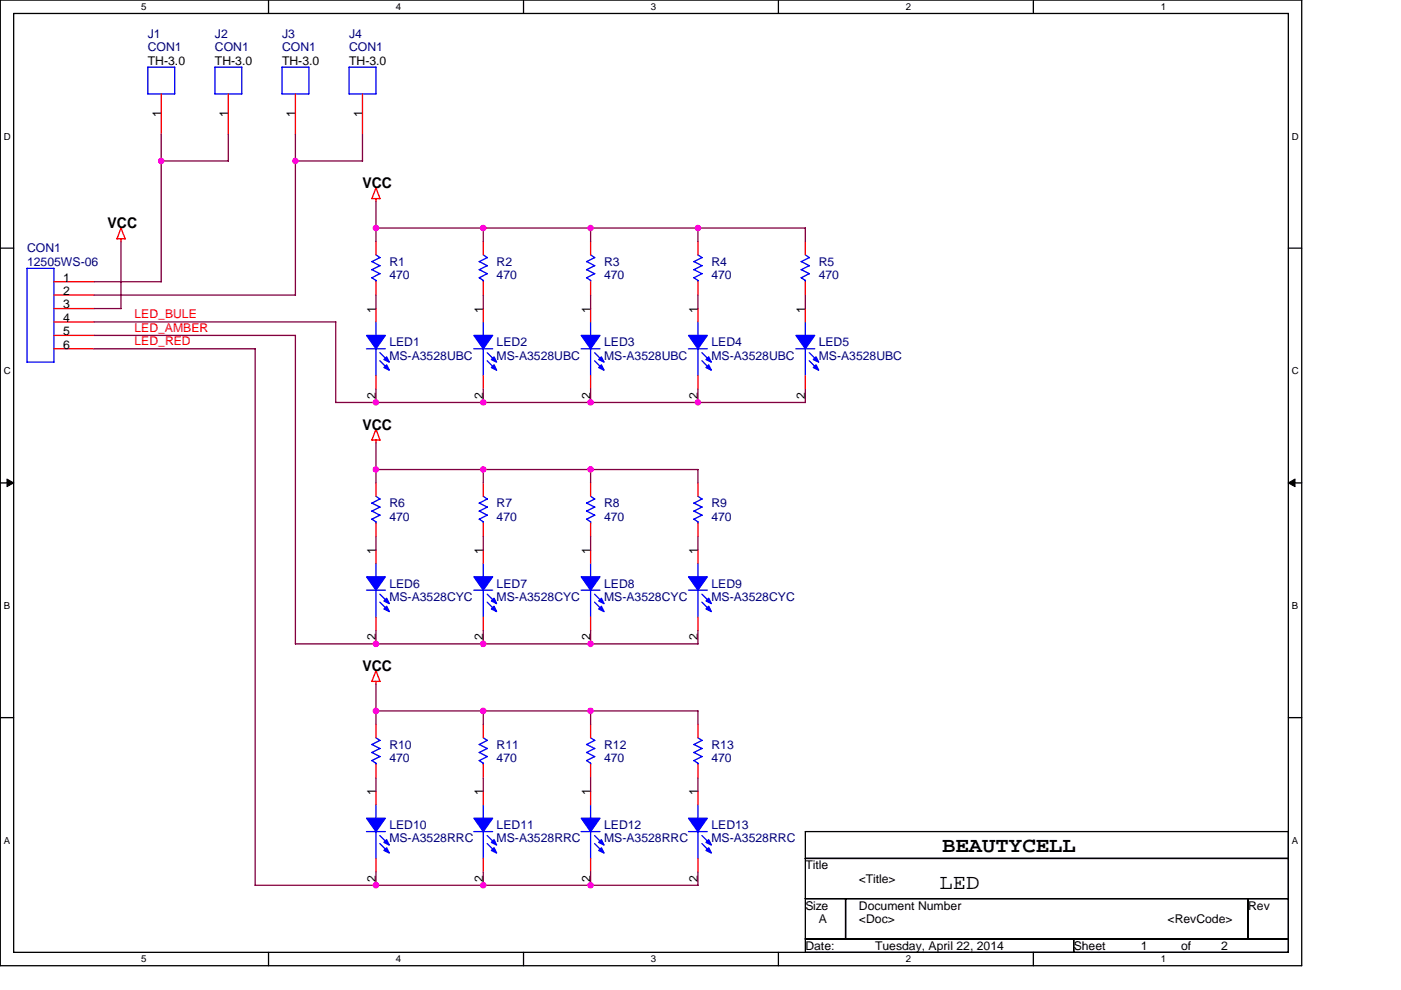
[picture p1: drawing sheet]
<svg xmlns="http://www.w3.org/2000/svg" width="297mm" height="210mm" viewBox="0 0 297 210" stroke-linecap="round" stroke-linejoin="round" font-family="sans-serif">
<path d="M.1 0h275.9v204.8h-275.9zM2.9 2.9h270.3v199.1h-270.3z" fill="none" stroke="#000" stroke-width=".28"/>
<g fill="#fff">
<path d="M29.9 .3h1.1v2.3h-1.1z"/>
<path d="M29.9 202.3h1.1v2.3h-1.1z"/>
</g>
<path d="M56.9 0v2.9M56.9 202v2.8" fill="none" stroke="#000" stroke-width=".28"/>
<g fill="#fff">
<path d="M83.9 .3h1.2v2.3h-1.2z"/>
<path d="M83.9 202.3h1.2v2.3h-1.2z"/>
</g>
<path d="M111 0v2.9M111 202v2.8" fill="none" stroke="#000" stroke-width=".28"/>
<g fill="#fff">
<path d="M138 .3h1.1v2.3h-1.1z"/>
<path d="M138 202.3h1.1v2.3h-1.1z"/>
</g>
<path d="M165 0v2.9M165 202v2.8" fill="none" stroke="#000" stroke-width=".28"/>
<g fill="#fff">
<path d="M192 .3h1.2v2.3h-1.2z"/>
<path d="M192 202.3h1.2v2.3h-1.2z"/>
</g>
<path d="M219.1 0v2.9M219.1 202v2.8" fill="none" stroke="#000" stroke-width=".28"/>
<g fill="#fff">
<path d="M246.1 .3h1.1v2.3h-1.1z"/>
<path d="M246.1 202.3h1.1v2.3h-1.1z"/>
<path d="M.8 27.7h1.5v2.3h-1.5z"/>
<path d="M273.9 27.7h1.5v2.3h-1.5z"/>
<path d="M.8 77.5h1.5v2.3h-1.5z"/>
<path d="M273.9 77.5h1.5v2.3h-1.5z"/>
</g>
<path d="M.1 52.6h2.8M273.2 52.6h2.8" fill="none" stroke="#000" stroke-width=".28"/>
<g fill="#fff">
<path d="M.8 127.3h1.4v2.3h-1.4z"/>
<path d="M273.9 127.3h1.3v2.3h-1.3z"/>
</g>
<path d="M.1 102.4h2.8M273.2 102.4h2.8" fill="none" stroke="#000" stroke-width=".28"/>
<path d="M1.5 101.6l1.4 .8-1.4 .8zM273.2 102.4l1.4-.8v1.6z" fill="#000" stroke="#000" stroke-width=".21"/>
<g fill="#fff">
<path d="M.8 177.1h1.4v2.3h-1.4z"/>
<path d="M273.9 177.1h1.3v2.3h-1.3z"/>
</g>
<path d="M.1 152.2h2.8M273.2 152.2h2.8M170.7 176.4h102.5v25.6h-102.5zM170.7 182.1h102.5M170.7 190.6h102.5M170.7 199.2h102.5M179.3 190.6v8.6M227.6 199.2v2.8M264.6 190.6v8.6" fill="none" stroke="#000" stroke-width=".28"/>
<g fill="none" stroke="#f00" stroke-width=".28">
<path d="M34.2 19.9v8.6M48.4 19.9v8.6M62.6 19.9v8.6M76.9 19.9v8.6M79.7 39.8l-.9 2.3h1.8l-.9-2.3M11.4 59.8h8.6M25.7 50.7v.5M26.5 50.7h-1.7l.9-2.4 .8 2.4M79.7 42.1v.6M79.7 51.2v2.9M79.7 59.8v2.8M102.5 51.2v2.9"/>
<path d="M102.5 59.8v2.8M125.2 51.2v2.9M125.2 59.8v2.8M148 51.2v2.9M148 59.8v2.8M170.7 51.2v2.9M170.7 59.8v2.8M11.4 62.6h8.6M11.4 65.4h8.6M11.4 68.3h8.6M11.4 71.1h8.6M11.4 74h8.6"/>
<path d="M79.7 65.4v2.9M79.7 79.7v2.8M102.5 65.4v2.9M102.5 79.7v2.8M125.2 65.4v2.9M125.2 79.7v2.8M148 65.4v2.9M148 79.7v2.8M170.7 65.4v2.9M170.7 79.7v2.8M79.7 93.3v.6M79.7 91l-.9 2.3h1.8l-.9-2.3"/>
<path d="M79.7 102.4v2.9M79.7 111v2.8M79.7 116.6v2.9M102.5 102.4v2.9M102.5 111v2.8M102.5 116.6v2.9M125.2 102.4v2.9M125.2 111v2.8M125.2 116.6v2.9M148 102.4v2.9M148 111v2.8M148 116.6v2.9"/>
<path d="M79.7 130.9v2.8M102.5 130.9v2.8M125.2 130.9v2.8M148 130.9v2.8M79.7 144.5v.6M79.7 153.6v2.9M79.7 142.3l.9 2.2h-1.8zM102.5 153.6v2.9M125.2 153.6v2.9M148 153.6v2.9M79.7 162.2v2.8M79.7 167.9v2.8"/>
<path d="M102.5 162.2v2.8M102.5 167.9v2.8M125.2 162.2v2.8M125.2 167.9v2.8M148 162.2v2.8M148 167.9v2.8M79.7 182.1v2.8M102.5 182.1v2.8M125.2 182.1v2.8M148 182.1v2.8"/>
</g>
<g fill="none" stroke="#00f" stroke-width=".28">
<path d="M31.3 14.2h5.7v5.7h-5.7zM45.6 14.2h5.7v5.7h-5.7zM59.8 14.2h5.7v5.7h-5.7zM74 14.2h5.7v5.7h-5.7zM5.7 56.9h5.7v19.9h-5.7zM78.8 58.9l.9 .6M79.7 59.5v.3M79.7 54.1l.9 .6-1.8 .8 1.8 .9-1.8 .8 1.8 .9-1.8 .8M101.6 58.9l.9 .6M102.5 59.5v.3M102.5 54.1l.8 .6-1.7 .8 1.7 .9-1.7 .8 1.7 .9-1.7 .8M124.4 58.9l.8 .6"/>
<path d="M125.2 59.5v.3M125.2 54.1l.9 .6-1.7 .8 1.7 .9-1.7 .8 1.7 .9-1.7 .8M147.1 55.5l1.8 .9-1.8 .8M147.1 57.2l1.8 .9-1.8 .8M147.1 58.9l.9 .6M148 59.5v.3M148 54.1l.9 .6-1.8 .8M169.9 58.9l.9 .6M170.7 59.5v.3M170.7 54.1l.9 .6M171.6 54.6l-1.7 .9 1.7 .9M171.6 56.3l-1.7 .9 1.7 .9"/>
<path d="M171.6 58l-1.7 .9M77.7 74h4M79.7 68.3v2.9M79.7 74v5.7M80.5 74.8l1.8 1.7M80.5 76.5l1.8 1.8M100.5 74h4M102.5 68.3v2.9M102.5 74v5.7M103.3 74.8l1.7 1.7M103.3 76.5l1.7 1.8M123.2 74h4"/>
<path d="M125.2 68.3v2.9M125.2 74v5.7M126.1 74.8l1.7 1.7M126.1 76.5l1.7 1.8M146 74h4M148 68.3v2.9M148 74v5.7M148.8 74.8l1.7 1.7M148.8 76.5l1.7 1.8M168.7 74h4M170.7 68.3v2.9M170.7 74v5.7"/>
<path d="M171.6 74.8l1.7 1.7M171.6 76.5l1.7 1.8M78.8 110.1l.9 .6M79.7 110.7v.3M79.7 119.5v2.9M79.7 105.3l.9 .6-1.8 .8 1.8 .9-1.8 .8 1.8 .9M80.6 109.3l-1.8 .8M101.6 110.1l.9 .6M102.5 110.7v.3M102.5 119.5v2.9M102.5 105.3l.8 .6-1.7 .8 1.7 .9-1.7 .8 1.7 .9M103.3 109.3l-1.7 .8"/>
<path d="M124.4 110.1l.8 .6M125.2 105.3l.9 .6-1.7 .8 1.7 .9-1.7 .8 1.7 .9M125.2 110.7v.3M125.2 119.5v2.9M126.1 109.3l-1.7 .8M147.1 106.7l1.8 .9-1.8 .8M147.1 108.4l1.8 .9M147.1 110.1l.9 .6M148 110.7v.3M148 119.5v2.9M148 105.3l.9 .6-1.8 .8M148.8 109.3l-1.7 .8"/>
<path d="M77.7 125.2h4M79.7 125.2v5.7M80.5 126l1.8 1.7M80.5 127.7l1.8 1.8M100.5 125.2h4M102.5 125.2v5.7M103.3 126l1.7 1.7M103.3 127.7l1.7 1.8M123.2 125.2h4M125.2 125.2v5.7M126.1 126l1.7 1.7M126.1 127.7l1.7 1.8"/>
<path d="M146 125.2h4M148 125.2v5.7M148.8 126l1.7 1.7M148.8 127.7l1.7 1.8M79.7 156.5l.9 .6-1.8 .8 1.8 .9-1.8 .8 1.8 .9M102.5 156.5l.8 .6-1.7 .8 1.7 .9-1.7 .8 1.7 .9M125.2 156.5l.9 .6-1.7 .8 1.7 .9-1.7 .8 1.7 .9M147.1 157.9l1.8 .9-1.8 .8M147.1 159.6l1.8 .9M148 156.5l.9 .6-1.8 .8M77.7 176.4h4M78.8 161.3l.9 .6"/>
<path d="M79.7 161.9v.3M79.7 170.7v2.9M79.7 176.4v5.7M80.5 177.2l1.8 1.7M80.5 178.9l1.8 1.8M80.6 160.5l-1.8 .8M100.5 176.4h4M101.6 161.3l.9 .6M102.5 161.9v.3M102.5 170.7v2.9M102.5 176.4v5.7M103.3 177.2l1.7 1.7"/>
<path d="M103.3 178.9l1.7 1.8M103.3 160.5l-1.7 .8M123.2 176.4h4M124.4 161.3l.8 .6M125.2 161.9v.3M125.2 170.7v2.9M125.2 176.4v5.7M126.1 177.2l1.7 1.7M126.1 178.9l1.7 1.8M126.1 160.5l-1.7 .8M146 176.4h4M147.1 161.3l.9 .6"/>
<path d="M148 161.9v.3M148 170.7v2.9M148 176.4v5.7M148.8 177.2l1.7 1.7M148.8 178.9l1.7 1.8M148.8 160.5l-1.7 .8"/>
</g>
<g fill="#00f" stroke="#00f" stroke-width=".28">
<path d="M168.8 71.1h3.9l-2 2.9z" fill-rule="evenodd"/>
<path d="M173 77.4l.6 1.1-1.2-.5z" fill-rule="evenodd"/>
<path d="M173 75.7l.6 1.1-1.2-.5z" fill-rule="evenodd"/>
<path d="M100.5 122.3h4l-2 2.9z" fill-rule="evenodd"/>
<path d="M104.8 128.6l.5 1.1-1.1-.5z" fill-rule="evenodd"/>
<path d="M104.8 126.9l.5 1.1-1.1-.5z" fill-rule="evenodd"/>
<path d="M77.7 71.1h4l-2 2.9z" fill-rule="evenodd"/>
<path d="M82 77.4l.5 1.1-1.1-.5z" fill-rule="evenodd"/>
<path d="M82 75.7l.5 1.1-1.1-.5z" fill-rule="evenodd"/>
<path d="M100.5 173.5h4l-2 2.9z" fill-rule="evenodd"/>
<path d="M104.8 179.8l.5 1.1-1.1-.5z" fill-rule="evenodd"/>
<path d="M104.8 178.1l.5 1.1-1.1-.5z" fill-rule="evenodd"/>
<path d="M123.2 71.1h4l-2 2.9z" fill-rule="evenodd"/>
<path d="M127.5 77.4l.6 1.1-1.2-.5z" fill-rule="evenodd"/>
<path d="M127.5 75.7l.6 1.1-1.2-.5z" fill-rule="evenodd"/>
<path d="M77.7 122.3h4l-2 2.9z" fill-rule="evenodd"/>
<path d="M82 128.6l.5 1.1-1.1-.5z" fill-rule="evenodd"/>
<path d="M82 126.9l.5 1.1-1.1-.5z" fill-rule="evenodd"/>
<path d="M123.2 122.3h4l-2 2.9z" fill-rule="evenodd"/>
<path d="M127.5 128.6l.6 1.1-1.2-.5z" fill-rule="evenodd"/>
<path d="M127.5 126.9l.6 1.1-1.2-.5z" fill-rule="evenodd"/>
<path d="M77.7 173.5h4l-2 2.9z" fill-rule="evenodd"/>
<path d="M82 179.8l.5 1.1-1.1-.5z" fill-rule="evenodd"/>
<path d="M82 178.1l.5 1.1-1.1-.5z" fill-rule="evenodd"/>
<path d="M146 71.1h4l-2 2.9z" fill-rule="evenodd"/>
<path d="M149.7 78l.6-.6 .5 1.1z" fill-rule="evenodd"/>
<path d="M150.3 75.7l.5 1.1-1.1-.5z" fill-rule="evenodd"/>
<path d="M146 122.3h4l-2 2.9z" fill-rule="evenodd"/>
<path d="M150.3 128.6l.5 1.1-1.1-.5z" fill-rule="evenodd"/>
<path d="M150.3 126.9l.5 1.1-1.1-.5z" fill-rule="evenodd"/>
<path d="M123.2 173.5h4l-2 2.9z" fill-rule="evenodd"/>
<path d="M127.5 179.8l.6 1.1-1.2-.5z" fill-rule="evenodd"/>
<path d="M127.5 178.1l.6 1.1-1.2-.5z" fill-rule="evenodd"/>
<path d="M100.5 71.1h4l-2 2.9z" fill-rule="evenodd"/>
<path d="M104.8 77.4l.5 1.1-1.1-.5z" fill-rule="evenodd"/>
<path d="M104.8 75.7l.5 1.1-1.1-.5z" fill-rule="evenodd"/>
<path d="M146 173.5h4l-2 2.9z" fill-rule="evenodd"/>
<path d="M150.3 179.8l.5 1.1-1.1-.5z" fill-rule="evenodd"/>
<path d="M150.3 178.1l.5 1.1-1.1-.5z" fill-rule="evenodd"/>
</g>
<g fill="none" stroke="#800040" stroke-width=".28">
<path d="M34.2 34.1h14.2M34.2 28.5v31.3M48.4 28.5v5.7M62.6 34.1h14.3M62.6 28.5l.1 34.1h-42.7M76.9 28.5v5.7M20 59.8h14.2M25.7 51.2v14.2h-5.7M79.7 42.7v8.5M79.7 48.4h91.1M102.5 48.4v2.8M125.2 48.4v2.8"/>
<path d="M148 48.4v2.8M170.7 48.4v2.8M20 71.1h42.6v65.5h85.4v-2.9M20 74h34.1v113.8h93.9v-2.9M20 68.3h51.2v17.1h99.6M79.7 62.6v2.9M102.5 62.6v2.9M125.2 62.6v2.9M148 62.6v2.9M170.7 62.6v2.9M79.7 82.5v2.9M79.7 93.9v8.5"/>
<path d="M79.7 99.6h68.3v2.8M102.5 82.5v2.9M102.5 99.6v2.8M125.2 82.5v2.9M125.2 99.6v2.8M148 82.5v2.9M170.7 82.5v2.9M79.7 113.8v2.9M102.5 113.8v2.9M125.2 113.8v2.9M148 113.8v2.9M79.7 133.7v2.9"/>
<path d="M102.5 133.7v2.9M125.2 133.7v2.9M79.7 145.1v8.5M79.7 150.8h68.3v2.8M102.5 150.8v2.8M125.2 150.8v2.8M79.7 165v2.9M102.5 165v2.9M125.2 165v2.9M148 165v2.9M79.7 184.9v2.9M102.5 184.9v2.9"/>
<path d="M125.2 184.9v2.9"/>
</g>
<g fill="#f0f" stroke="#f0f" stroke-width=".28">
<circle cx="148" cy="48.4" r=".55"/>
<circle cx="79.7" cy="48.4" r=".56"/>
<circle cx="102.5" cy="48.4" r=".56"/>
<circle cx="125.2" cy="48.4" r=".56"/>
<circle cx="102.5" cy="85.3" r=".56"/>
<circle cx="125.2" cy="85.3" r=".56"/>
<circle cx="102.4" cy="136.6" r=".57"/>
<circle cx="79.7" cy="99.6" r=".56"/>
<circle cx="102.5" cy="99.6" r=".56"/>
<circle cx="125.2" cy="136.6" r=".57"/>
<circle cx="79.7" cy="136.6" r=".57"/>
<circle cx="125.2" cy="99.6" r=".56"/>
<circle cx="102.4" cy="187.8" r=".57"/>
<circle cx="79.7" cy="150.8" r=".57"/>
<circle cx="102.4" cy="150.8" r=".57"/>
<circle cx="125.2" cy="187.8" r=".57"/>
<circle cx="125.2" cy="150.8" r=".57"/>
<circle cx="34.2" cy="34.1" r=".55"/>
<circle cx="62.6" cy="34.1" r=".55"/>
<circle cx="79.7" cy="85.3" r=".56"/>
<circle cx="79.7" cy="187.8" r=".57"/>
<circle cx="148" cy="85.3" r=".55"/>
</g>
<g font-size="4.6">
<text x="199.7" y="180.8">BEAUTYCELL</text>
<text x="199.2" y="188.6">LED</text>
</g>
<g font-size="3.1">
<text x="76.9" y="39.9">VCC</text>
<text x="22.8" y="48.5">VCC</text>
<text x="76.9" y="91.1">VCC</text>
<text x="76.9" y="142.3">VCC</text>
</g>
<g font-size="2.6" fill="#000080">
<text x="31.3" y="8">J1</text>
<text x="31.3" y="10.9">CON1</text>
<text x="45.6" y="8">J2</text>
<text x="45.6" y="10.9">CON1</text>
<text x="59.8" y="8">J3</text>
<text x="59.8" y="10.9">CON1</text>
<text x="74" y="8">J4</text>
<text x="74" y="10.9">CON1</text>
<text x="5.7" y="53.5">CON1</text>
<text x="5.7" y="56.4">12505WS-06</text>
<text x="82.5" y="56.4">R1</text>
<text x="82.5" y="59.2">470</text>
<text x="105.3" y="56.4">R2</text>
<text x="105.3" y="59.2">470</text>
<text x="128.1" y="56.4">R3</text>
<text x="128.1" y="59.2">470</text>
<text x="150.8" y="56.4">R4</text>
<text x="150.8" y="59.2">470</text>
<text x="173.6" y="56.4">R5</text>
<text x="173.6" y="59.2">470</text>
<text x="82.5" y="73.4">LED1</text>
<text x="82.5" y="76.3">MS-A3528UBC</text>
<text x="105.3" y="73.4">LED2</text>
<text x="105.3" y="76.3">MS-A3528UBC</text>
<text x="128.1" y="73.4">LED3</text>
<text x="128.1" y="76.3">MS-A3528UBC</text>
<text x="150.8" y="73.4">LED4</text>
<text x="150.8" y="76.3">MS-A3528UBC</text>
<text x="173.6" y="73.4">LED5</text>
<text x="173.6" y="76.3">MS-A3528UBC</text>
<text x="82.5" y="107.6">R6</text>
<text x="105.3" y="107.6">R7</text>
<text x="128.1" y="107.6">R8</text>
<text x="150.8" y="107.6">R9</text>
<text x="82.5" y="110.4">470</text>
<text x="105.3" y="110.4">470</text>
<text x="128.1" y="110.4">470</text>
<text x="150.8" y="110.4">470</text>
<text x="82.5" y="124.7">LED6</text>
<text x="105.3" y="124.7">LED7</text>
<text x="128.1" y="124.7">LED8</text>
<text x="150.8" y="124.7">LED9</text>
<text x="82.5" y="127.5">MS-A3528CYC</text>
<text x="105.3" y="127.5">MS-A3528CYC</text>
<text x="128.1" y="127.5">MS-A3528CYC</text>
<text x="150.8" y="127.5">MS-A3528CYC</text>
<text x="82.5" y="158.8">R10</text>
<text x="82.5" y="161.6">470</text>
<text x="105.3" y="158.8">R11</text>
<text x="105.3" y="161.6">470</text>
<text x="128.1" y="158.8">R12</text>
<text x="128.1" y="161.6">470</text>
<text x="150.8" y="158.8">R13</text>
<text x="150.8" y="161.6">470</text>
<text x="82.5" y="175.9">LED10</text>
<text x="82.5" y="178.7">MS-A3528RRC</text>
<text x="105.3" y="175.9">LED11</text>
<text x="105.3" y="178.7">MS-A3528RRC</text>
<text x="128.1" y="175.9">LED12</text>
<text x="128.1" y="178.7">MS-A3528RRC</text>
<text x="150.8" y="175.9">LED13</text>
<text x="150.8" y="178.7">MS-A3528RRC</text>
</g>
<g font-size="2.6">
<text x="31.3" y="13.7">TH-3.0</text>
<text x="45.6" y="13.7">TH-3.0</text>
<text x="59.8" y="13.7">TH-3.0</text>
<text x="74" y="13.7">TH-3.0</text>
<text x="34.2" y="24.9" transform="rotate(-90 34.2 24.9)">1</text>
<text x="48.4" y="24.9" transform="rotate(-90 48.4 24.9)">1</text>
<text x="62.6" y="24.9" transform="rotate(-90 62.6 24.9)">1</text>
<text x="76.8" y="24.9" transform="rotate(-90 76.8 24.9)">1</text>
<text x="13.4" y="59.7">1</text>
<text x="13.4" y="62.6">2</text>
<text x="13.4" y="65.4">3</text>
<text x="13.4" y="68.3">4</text>
<text x="13.4" y="71.1">5</text>
<text x="79.7" y="66.3" transform="rotate(-90 79.7 66.3)">1</text>
<text x="102.4" y="66.3" transform="rotate(-90 102.4 66.3)">1</text>
<text x="125.2" y="66.3" transform="rotate(-90 125.2 66.3)">1</text>
<text x="148" y="66.3" transform="rotate(-90 148 66.3)">1</text>
<text x="170.7" y="66.3" transform="rotate(-90 170.7 66.3)">1</text>
<text x="13.4" y="74">6</text>
<text x="79.7" y="84.6" transform="rotate(-90 79.7 84.6)">2</text>
<text x="102.4" y="84.6" transform="rotate(-90 102.4 84.6)">2</text>
<text x="125.2" y="84.6" transform="rotate(-90 125.2 84.6)">2</text>
<text x="148" y="84.6" transform="rotate(-90 148 84.6)">2</text>
<text x="170.7" y="84.6" transform="rotate(-90 170.7 84.6)">2</text>
<text x="79.7" y="117.5" transform="rotate(-90 79.7 117.5)">1</text>
<text x="102.4" y="117.5" transform="rotate(-90 102.4 117.5)">1</text>
<text x="125.2" y="117.5" transform="rotate(-90 125.2 117.5)">1</text>
<text x="148" y="117.5" transform="rotate(-90 148 117.5)">1</text>
<text x="79.7" y="135.8" transform="rotate(-90 79.7 135.8)">2</text>
<text x="102.4" y="135.8" transform="rotate(-90 102.4 135.8)">2</text>
<text x="125.2" y="135.8" transform="rotate(-90 125.2 135.8)">2</text>
<text x="148" y="135.8" transform="rotate(-90 148 135.8)">2</text>
<text x="79.7" y="168.7" transform="rotate(-90 79.7 168.7)">1</text>
<text x="102.4" y="168.7" transform="rotate(-90 102.4 168.7)">1</text>
<text x="125.2" y="168.7" transform="rotate(-90 125.2 168.7)">1</text>
<text x="148" y="168.7" transform="rotate(-90 148 168.7)">1</text>
<text x="170.7" y="184.4">Title</text>
<text x="79.7" y="187" transform="rotate(-90 79.7 187)">2</text>
<text x="102.4" y="187" transform="rotate(-90 102.4 187)">2</text>
<text x="125.2" y="187" transform="rotate(-90 125.2 187)">2</text>
<text x="148" y="187" transform="rotate(-90 148 187)">2</text>
<text x="182.1" y="187.2">&lt;Title&gt;</text>
<text x="170.7" y="192.9">Size</text>
<text x="173.6" y="195.8">A</text>
<text x="182.1" y="192.9">Document Number</text>
<text x="182.1" y="195.8">&lt;Doc&gt;</text>
<text x="247.5" y="195.8">&lt;RevCode&gt;</text>
<text x="264.6" y="192.9">Rev</text>
<text x="170.7" y="201.5">Date:</text>
<text x="185.5" y="201.5">Tuesday, April 22, 2014</text>
<text x="227.6" y="201.5">Sheet</text>
<text x="241.9" y="201.5">1</text>
<text x="250.4" y="201.5">of</text>
<text x="258.9" y="201.5">2</text>
</g>
<g font-size="2.6" fill="#f00">
<text x="28.5" y="67.5">LED_BULE</text>
<text x="28.5" y="70.3">LED_AMBER</text>
<text x="28.5" y="73.2">LED_RED</text>
</g>
<g font-size="2">
<text x="29.9" y="2.1">5</text>
<text x="83.9" y="2.1">4</text>
<text x="138" y="2.1">3</text>
<text x="192" y="2.1">2</text>
<text x="246.1" y="2.1">1</text>
<text x=".8" y="29.6">D</text>
<text x="273.9" y="29.6">D</text>
<text x=".8" y="79.4">C</text>
<text x="273.9" y="79.4">C</text>
<text x=".8" y="129.2">B</text>
<text x="273.9" y="129.2">B</text>
<text x=".8" y="178.9">A</text>
<text x="273.9" y="178.9">A</text>
<text x="29.9" y="204.1">5</text>
<text x="83.9" y="204.1">4</text>
<text x="138" y="204.1">3</text>
<text x="192" y="204.1">2</text>
<text x="246.1" y="204.1">1</text>
</g>
</svg>
